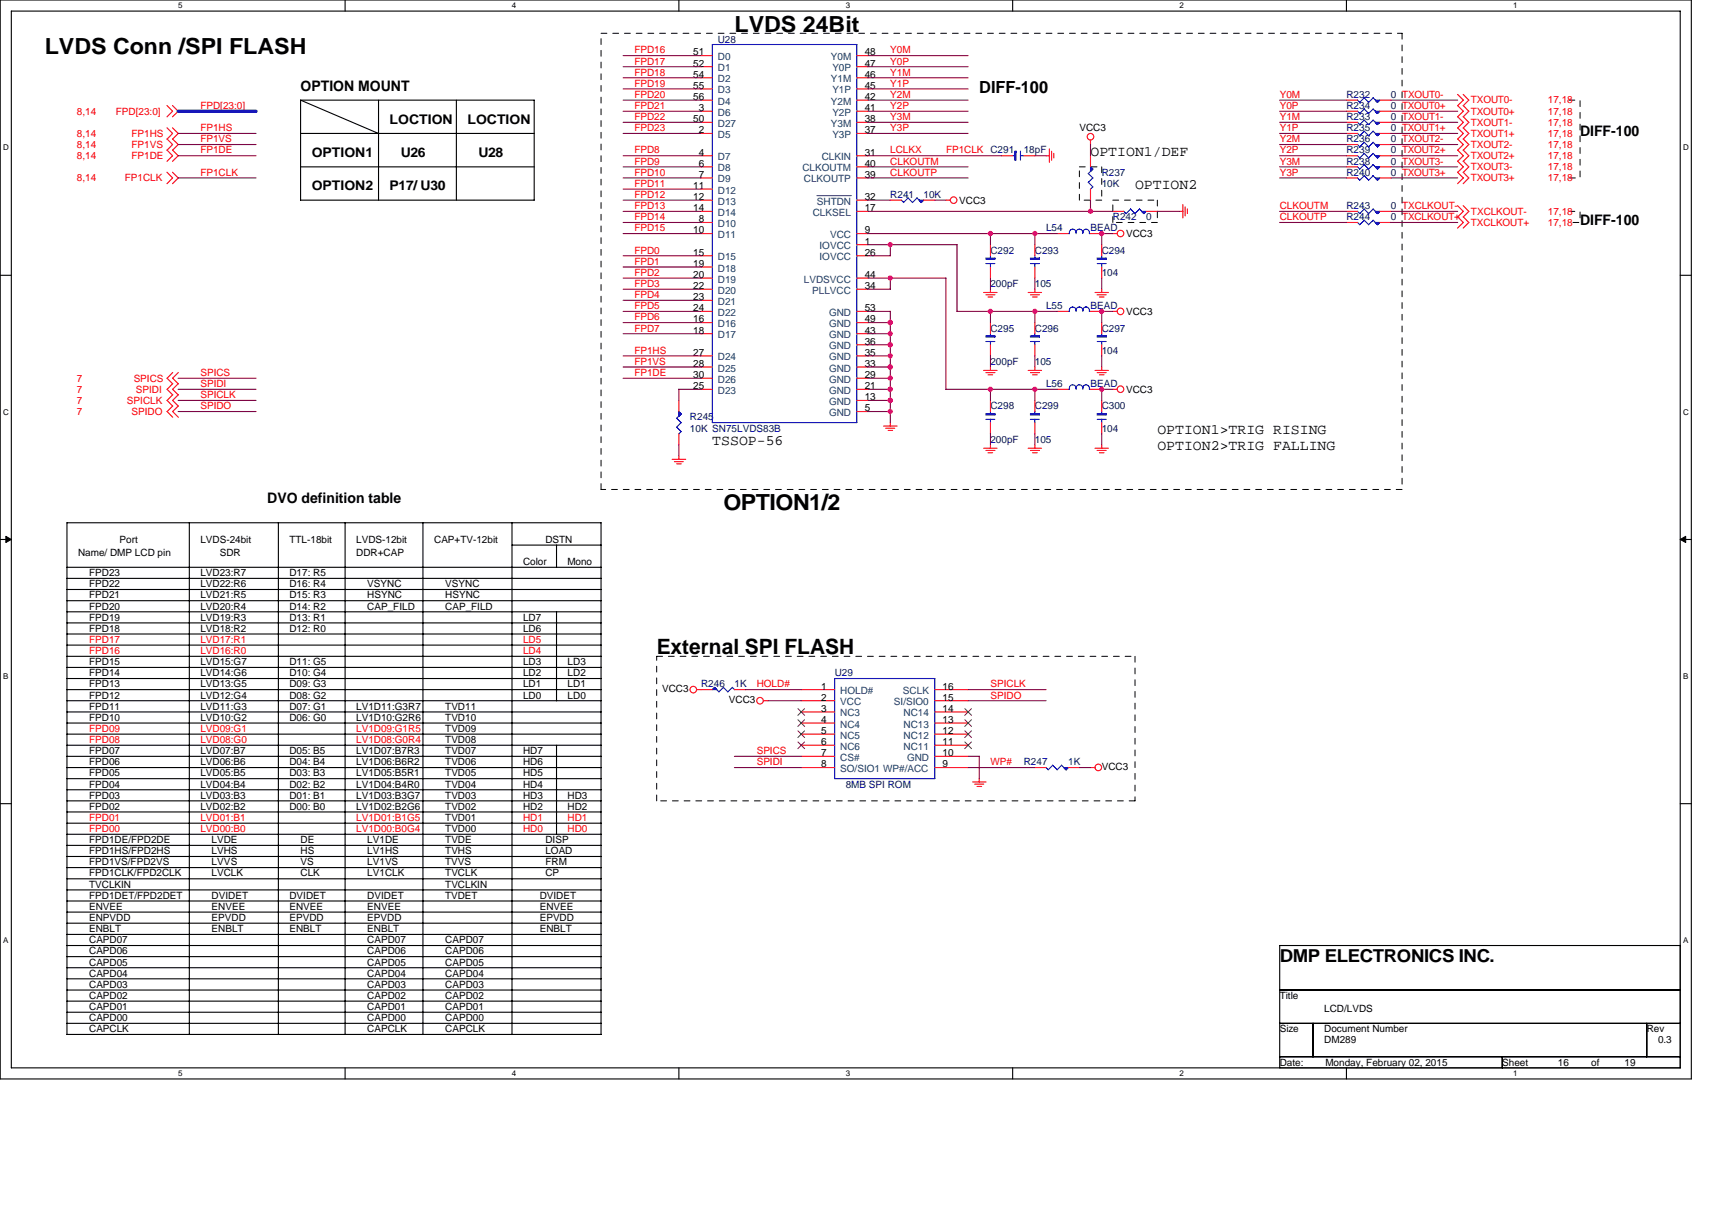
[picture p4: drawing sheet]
<svg xmlns="http://www.w3.org/2000/svg" width="297mm" height="210mm" viewBox="0 0 297 210" stroke-linecap="round" stroke-linejoin="round" font-family="sans-serif">
<path d="M0 0h293.5v187.2h-293.5zM2 1.9h289.5v183.4h-289.5z" fill="none" stroke="#000" stroke-width=".19"/>
<g fill="#fff">
<path d="M30.9 .2h.8v1.6h-.8z"/>
<path d="M30.9 185.5h.8v1.6h-.8z"/>
</g>
<path d="M59.9 0v1.9M59.9 185.3v1.9" fill="none" stroke="#000" stroke-width=".19"/>
<g fill="#fff">
<path d="M88.8 .2h.8v1.6h-.8z"/>
<path d="M88.8 185.5h.8v1.6h-.8z"/>
</g>
<path d="M117.8 0v1.9M117.8 185.3v1.9" fill="none" stroke="#000" stroke-width=".19"/>
<g fill="#fff">
<path d="M146.7 .2h.8v1.6h-.8z"/>
<path d="M146.7 185.5h.8v1.6h-.8z"/>
</g>
<path d="M175.7 0v1.9M175.7 185.3v1.9" fill="none" stroke="#000" stroke-width=".19"/>
<g fill="#fff">
<path d="M204.7 .2h.7v1.6h-.7z"/>
<path d="M204.7 185.5h.7v1.6h-.7z"/>
</g>
<path d="M233.6 0v1.9M233.6 185.3v1.9" fill="none" stroke="#000" stroke-width=".19"/>
<g fill="#fff">
<path d="M262.6 .2h.7v1.6h-.7z"/>
<path d="M262.6 185.5h.7v1.6h-.7z"/>
<path d="M.5 24.8h1v1.6h-1z"/>
<path d="M292 24.8h1v1.6h-1z"/>
<path d="M.5 70.7h1v1.5h-1z"/>
<path d="M292 70.7h1v1.5h-1z"/>
</g>
<path d="M0 47.8h2M291.5 47.8h2" fill="none" stroke="#000" stroke-width=".19"/>
<g fill="#fff">
<path d="M.5 116.5h.9v1.6h-.9z"/>
<path d="M292 116.5h.9v1.6h-.9z"/>
</g>
<path d="M0 93.6h2M291.5 93.6h2" fill="none" stroke="#000" stroke-width=".19"/>
<path d="M1 93.1l1 .5-1 .5zM291.5 93.6l1-.5v1z" fill="#000" stroke="#000" stroke-width=".17"/>
<g fill="#fff">
<path d="M.5 162.4h.9v1.5h-.9z"/>
<path d="M292 162.4h.9v1.5h-.9z"/>
</g>
<g fill="none" stroke="#000" stroke-width=".19">
<path d="M52.2 17.4l13.5 5.8M52.2 17.4h40.5v17.3h-40.5zM65.7 17.4v17.4M79.2 17.4v17.4M52.2 23.2h40.5M52.2 29h40.5M11.6 98.4h92.7M32.8 90.7v88.8M48.3 90.7v88.8M59.9 90.7v88.8M73.4 90.7v88.8M88.8 90.7v88.8"/>
<path d="M88.8 94.6h15.5M96.6 94.6v3.9M104.3 90.7v88.8M104.3 90.7h-92.7v88.8h92.7M11.6 100.4h92.7M11.6 102.3h92.7M11.6 104.2h92.7M11.6 106.2h92.7M11.6 108.1h92.7M11.6 110h92.7M11.6 112h92.7M11.6 113.9h92.7"/>
<path d="M11.6 115.8h92.7M11.6 117.8h92.7M11.6 119.7h92.7M96.6 106.2v15.4M0 139.5h2M11.6 121.6h92.7M11.6 123.5h92.7M11.6 125.5h92.7M11.6 127.4h92.7M11.6 129.3h92.7M11.6 131.3h92.7M11.6 133.2h92.7"/>
<path d="M11.6 135.1h92.7M11.6 137.1h92.7M11.6 139h92.7M96.6 129.3v15.5M291.5 139.5h2M11.6 140.9h92.7M11.6 142.9h92.7M11.6 146.7h92.7M11.6 144.8h92.7M11.6 148.6h92.7M11.6 150.6h92.7M11.6 152.5h92.7"/>
<path d="M11.6 154.4h92.7M11.6 156.4h92.7M11.6 158.3h92.7M11.6 164.1h92.7M11.6 166h92.7M11.6 167.9h92.7M11.6 169.9h92.7M11.6 171.8h92.7M11.6 173.7h92.7M11.6 175.7h92.7M11.6 162.2h92.7M11.6 177.6h92.7"/>
<path d="M11.6 160.2h92.7M222 164.1h69.5v21.2h-69.5zM222 171.8h69.5M222 177.6h69.5M227.8 177.6v5.8M285.7 177.6v5.8M222 183.4h69.5M260.6 183.4v1.9"/>
</g>
<g fill="none" stroke="#000" stroke-width=".17" stroke-dasharray="1 1 1 1 1 1 1 1">
<path d="M104.3 5.8h139M243.3 5.8v79.1M272.2 17.4h1.9v13.5h-1.9M187.3 29h3.9M187.3 34.7v-5.7M191.2 29v5.7M191.2 34.7h-3.9M193.1 34.7h7.7M193.1 38.6v-3.9M200.8 34.7v3.9M200.8 38.6h-7.7M272.2 36.7h1.9v1.9h-1.9"/>
<path d="M104.3 84.9v-79.1M243.3 84.9h-139M113.9 113.9h83M196.9 113.9v25.1M113.9 139v-25.1M196.9 139h-83"/>
</g>
<g fill="none" stroke="#f00" stroke-width=".19">
<path d="M29 18.3l.9 1-.9 1M29.9 18.3l1 1-1 1M121.6 19.3h2M121.6 17.4h2M121.6 15.4h2M121.6 13.5h2M121.6 11.6h2M121.6 9.7h2M148.7 19.3h1.9M148.7 17.4h1.9M148.7 15.4h1.9M148.7 13.5h1.9"/>
<path d="M148.7 11.6h1.9M148.7 9.7h1.9M233.6 19.3h1.9M233.6 17.4h1.9M239.4 19.3h1.9M239.4 17.4h1.9M252.9 18.3l1 1-1 .9 1 1-1 1M252.9 16.4l1 1-1 1M253.9 18.3l.9 1-.9 .9 .9 1-.9 1M253.9 16.4l.9 1-.9 1M29 22.2l.9 1-.9 1M29 24.1l.9 1-.9 1"/>
<path d="M29 26l.9 1-.9 1M29 29.9l.9 1-.9 1M29.9 22.2l1 1-1 1M29.9 24.1l1 1-1 1M29.9 26l1 1-1 1M29.9 29.9l1 1-1 1M121.6 27h2M121.6 36.7h2M121.6 34.7h2M121.6 23.2h2M121.6 29h2M121.6 30.9h2"/>
<path d="M121.6 38.6h2M121.6 32.8h2M121.6 21.2h2M148.7 27h1.9M148.7 36.7h1.9M148.7 34.7h1.9M148.7 23.2h1.9M148.7 29h1.9M148.7 30.9h1.9M148.7 21.2h1.9M154.5 34.7h1.9M160.2 34.7h2"/>
<path d="M164.1 34.7h.8M173.8 27h1.9M177.6 27h2M181.5 27h.6M182.1 25.8v2.4M182.5 26.2v1.6M182.8 26.6v.8M189.2 24.3v.8M189.2 27v2M189.2 32.8v1.9M193.1 36.7h1.9M198.9 36.7h1.9"/>
<path d="M204.7 36.7h.5M205.2 35.5v2.3M205.6 35.9v1.6M206 36.3v.8M233.6 27h1.9M233.6 36.7h1.9M233.6 23.2h1.9M233.6 29h1.9M233.6 30.9h1.9M233.6 38.6h1.9M233.6 21.2h1.9M233.6 25.1h1.9"/>
<path d="M239.4 27h1.9M239.4 36.7h1.9M239.4 23.2h1.9M239.4 29h1.9M239.4 30.9h1.9M239.4 38.6h1.9M239.4 21.2h1.9M239.4 25.1h1.9M252.9 37.6l1 1-1 1M252.9 26l1 1-1 1M252.9 22.2l1 1-1 1M252.9 35.7l1 1-1 1"/>
<path d="M252.9 29.9l1 1-1 1M252.9 28l1 1-1 .9M252.9 24.1l1 1-1 1M253.9 37.6l.9 1-.9 1M253.9 26l.9 1-.9 1M253.9 22.2l.9 1-.9 1M253.9 35.7l.9 1-.9 1M253.9 29.9l.9 1-.9 1M253.9 28l.9 1-.9 .9M253.9 24.1l.9 1-.9 1M121.6 54h2M121.6 40.5h2"/>
<path d="M121.6 44.4h2M121.6 56h2M121.6 57.9h2M121.6 46.3h2M121.6 48.3h2M121.6 50.2h2M121.6 52.1h2M148.7 54h1.9M148.7 40.5h1.9M148.7 42.5h1.9M148.7 44.4h1.9M148.7 56h1.9"/>
<path d="M148.7 57.9h1.9M148.7 48.3h1.9M148.7 50.2h1.9M148.7 59.8h1.9M170.7 50.8h2.3M171.1 51.2h1.5M171.4 51.5h.8M171.8 42.5v1.9M171.8 46.3v2M171.8 50.2v.6M171.8 56v1.9M171.8 59.8v2"/>
<path d="M178.4 50.8h2.3M178.8 51.2h1.6M179.2 51.5h.8M179.6 42.5v1.9M179.6 46.3v2M179.6 50.2v.6M179.6 56v1.9M179.6 59.8v2M183.4 54h2M183.4 40.5h2M189.2 54h2M189.2 40.5h2"/>
<path d="M190 50.8h2.3M190.3 51.2h1.6M190.8 51.5h.8M191.2 42.5v1.9M191.2 46.3v2M191.2 50.2v.6M191.2 56v1.9M191.2 59.8v2M193.1 54h.7M193.1 40.5h.7M30 66.6l-1 1 1 .9M30 70.4l-1 1 1 1"/>
<path d="M30 64.6l-1 1 1 1M30 68.5l-1 1 1 1M30.9 66.6l-1 1 1 .9M30.9 70.4l-1 1 1 1M30.9 64.6l-1 1 1 1M30.9 68.5l-1 1 1 1M116.6 79.7h2.4M117.8 69.5v1.9M117.8 75.3v1.9M117.8 79.1v.6M121.6 67.6h2M121.6 61.8h2"/>
<path d="M121.6 63.7h2M121.6 65.6h2M148.7 67.6h1.9M148.7 71.4h1.9M148.7 69.5h1.9M148.7 61.8h1.9M148.7 63.7h1.9M148.7 65.6h1.9M153.3 73.9h2.4M153.7 74.3h1.5M154.1 74.7h.8M154.5 73.3v.7"/>
<path d="M170.7 64.3h2.3M170.7 77.8h2.3M171.1 64.7h1.5M171.1 78.2h1.5M171.4 65h.8M171.4 78.6h.8M171.8 63.7v.6M171.8 69.5v1.9M171.8 73.3v2M171.8 77.2v.6M178.4 64.3h2.3M178.4 77.8h2.3"/>
<path d="M178.8 64.7h1.6M178.8 78.2h1.6M179.2 65h.8M179.2 78.6h.8M179.6 63.7v.6M179.6 69.5v1.9M179.6 73.3v2M179.6 77.2v.6M183.4 67.6h2M189.2 67.6h2M190 64.3h2.3M190 77.8h2.3"/>
<path d="M190.3 64.7h1.6M190.3 78.2h1.6M190.8 65h.8M190.8 78.6h.8M191.2 63.7v.6M191.2 69.5v1.9M191.2 73.3v2M191.2 77.2v.6M193.1 67.6h.7M117 80.1h1.6M117.4 80.5h.8M120.9 119.7h2.7"/>
<path d="M127.4 119.7h2M139 119.7h5.8M162.2 119.7h5.8M132.5 121.6h.8M139 121.6h5.8M139 133.2h5.8M139 123.5h5.8M139 125.5h5.8M139 127.4h5.8M139 129.3h5.8M139 131.3h5.8M162.2 121.6h5.8"/>
<path d="M162.2 133.2h5.8M162.2 123.5h5.8M162.2 125.5h5.8M162.2 127.4h5.8M162.2 129.3h5.8M162.2 131.3h5.8M168.8 135.7h2.3M169.1 136.1h1.6M169.5 136.5h.8M169.9 135.1v.6M179.6 133.2h1.9M185.4 133.2h1.9"/>
<path d="M189.2 133.2h.8"/>
<circle cx="165.5" cy="34.7" r=".57"/>
<circle cx="189.2" cy="23.7" r=".57"/>
<circle cx="194.4" cy="54" r=".57"/>
<circle cx="194.4" cy="40.5" r=".57"/>
<circle cx="194.4" cy="67.5" r=".57"/>
<circle cx="120.3" cy="119.7" r=".57"/>
<circle cx="131.9" cy="121.6" r=".57"/>
<circle cx="190.6" cy="133.2" r=".57"/>
</g>
<g fill="none" stroke="#00f" stroke-width=".19">
<path d="M123.6 7.7h25.1v65.6h-25.1zM235.5 19.3l.4 .4M235.5 17.4l.4 .4M237.5 19.7l-.8-.8-.8 .8M237.5 17.8l-.8-.8-.8 .8M238.2 18.9l.8 .8 .4-.4M238.2 17l.8 .8M238.2 18.9l-.8 .8M238.2 17l-.8 .8M239.4 17.4l-.4 .4M156.4 34.7l.4 .4M158.3 35.1l-.8-.8-.7 .9"/>
<path d="M159.9 35.1l-.8-.8-.8 .9M160.2 34.7l-.4 .5M175.7 27h.4M177 27h.6M177.1 26.2v1.6M188.8 30.1l.8 .8M189.2 29l.4 .4M189.6 29.3l-.8 .8M189.6 30.9l-.8 .8 .8 .7M189.6 32.4l-.4 .4M195 36.7l.4 .4M196.1 36.3l.8 .8"/>
<path d="M196.2 36.3l-.8 .8M198.5 37.1l-.8-.8-.8 .8M198.9 36.7l-.4 .4M235.5 23.1l.4 .4M235.5 21.2l.4 .4M235.5 30.9l.4 .4M235.5 28.9l.4 .4M235.5 27l.4 .4M235.5 25.1l.4 .4M235.5 36.7l.4 .4M235.5 38.6l.4 .4M236.7 20.8l.8 .8"/>
<path d="M236.7 28.6l.8 .7M236.7 26.6l.8 .8M236.7 20.8l-.8 .8M236.7 28.6l-.8 .8M236.7 26.6l-.8 .8M237.5 23.5l-.8-.7-.8 .8M237.5 31.3l-.8-.8-.8 .8M237.5 25.5l-.8-.8-.8 .8M237.5 37.1l-.8-.8-.8 .8M237.5 39l-.8-.8-.8 .8M238.2 22.8l.8 .8 .4-.4M238.2 20.8l.8 .8"/>
<path d="M238.2 30.5l.8 .8 .4-.4M238.2 28.6l.8 .7M238.2 26.6l.8 .8 .4-.4M238.2 24.7l.8 .8 .4-.4M238.2 36.3l.8 .8M238.2 38.2l.8 .8 .4-.4M238.2 22.8l-.8 .8M238.2 20.8l-.8 .8M238.2 30.5l-.8 .8M238.2 28.6l-.8 .8M238.2 26.6l-.8 .8M238.2 24.7l-.8 .8"/>
<path d="M238.2 36.3l-.8 .8M238.2 38.2l-.8 .8M239.4 21.2l-.4 .4M239.4 29l-.4 .4M239.4 36.7l-.4 .4M171 59.3h1.6M171 45.7h1.6M171.8 44.4v.4M171.8 45.7v.6M171.8 57.9v.4M171.8 59.2v.6M178.8 59.3h1.5"/>
<path d="M178.8 45.7h1.5M179.6 44.4v.4M179.6 45.7v.6M179.6 57.9v.4M179.6 59.2v.6M185.4 40.5h.2M186.7 53.8a.58 .58 0 0 1 .6-.5 .58 .58 0 0 1 .6 .5M186.7 53.8a.6 .6 0 0 0-.7-.5 .6 .6 0 0 0-.5 .8l-.1-.1M186.7 40.3a.58 .58 0 0 1 .6-.5 .58 .58 0 0 1 .6 .5M186.7 40.3a.6 .6 0 0 0-.7-.5 .6 .6 0 0 0-.5 .8M186.7 40.3v.3M186.7 53.8v.3"/>
<path d="M187.9 53.8a.59 .59 0 0 1 .7-.5 .59 .59 0 0 1 .4 .8l.2-.1M187.9 40.3a.59 .59 0 0 1 .7-.5 .59 .59 0 0 1 .4 .8M187.9 40.3v.2M187.9 53.8v.2M189 40.5h.2M190.4 59.3h1.5M190.4 45.7h1.5M191.2 44.4v.4M191.2 45.7v.6M191.2 57.9v.4M191.2 59.2v.6M117.4 72.6l.8 .8"/>
<path d="M117.4 74.1l.8 .8M117.8 71.4l.4 .4M118.2 71.8l-.8 .8M118.2 73.3l-.8 .8M118.2 74.9l-.4 .4M171 72.8h1.6M171.8 71.4v.4M171.8 72.7v.6M178.8 72.8h1.5M179.6 71.4v.4M179.6 72.7v.6M186.7 67.4a.58 .58 0 0 1 .6-.6 .58 .58 0 0 1 .6 .6"/>
<path d="M186.7 67.4a.6 .6 0 0 0-.7-.6 .6 .6 0 0 0-.5 .8h-.1M186.7 67.4v.2M187.9 67.4a.59 .59 0 0 1 .7-.6 .59 .59 0 0 1 .4 .8h.2M187.9 67.4v.2M190.4 72.8h1.5M191.2 71.4v.4M191.2 72.7v.6M124 119.3l.8 .8 .7-.8 .8 .8M124 119.3l-.4 .4M127.1 119.3l.4 .4M127.1 119.3l-.8 .8M144.8 117.8h17.4v17.3h-17.4z"/>
<path d="M182.6 132.8l.8 .8M182.6 132.8l-.7 .8-.4-.4M184.2 132.8l.8 .8 .4-.4M184.2 132.8l-.8 .8"/>
</g>
<g fill="#00f" stroke="#00f" stroke-width=".19">
<path d="M123.6 119.7l.4-.4 .4 .4-.4-.4 .4 .4z" fill-rule="evenodd"/>
<path d="M190.4 58.3v.2h1.5v-.2z" fill-rule="evenodd"/>
<path d="M198.1 36.7h.8l-.4 .4z" fill-rule="evenodd"/>
<path d="M178.8 44.8v.2h1.5v-.2z" fill-rule="evenodd"/>
<path d="M190.4 44.8v.2h1.5v-.2z" fill-rule="evenodd"/>
<path d="M190.4 71.8v.2h1.5v-.2z" fill-rule="evenodd"/>
<path d="M117.8 71.4l.4 .4-.4 .4 .4-.4-.4 .4z" fill-rule="evenodd"/>
<path d="M171.1 71.8v.2h1.5v-.2z" fill-rule="evenodd"/>
<path d="M159.5 34.7h.7l-.3 .4z" fill-rule="evenodd"/>
<path d="M171.1 58.3v.2h1.5v-.2z" fill-rule="evenodd"/>
<path d="M178.8 58.3v.2h1.5v-.2z" fill-rule="evenodd"/>
<path d="M171.1 44.8v.2h1.5v-.2z" fill-rule="evenodd"/>
<path d="M176.1 26.2v1.6h.2v-1.6z" fill-rule="evenodd"/>
<path d="M178.8 71.8v.2h1.5v-.2z" fill-rule="evenodd"/>
<path d="M189.2 29l.4 .3-.4 .4 .4-.4-.4 .4z" fill-rule="evenodd"/>
<path d="M184.6 133.2h.8l-.4 .4z" fill-rule="evenodd"/>
<path d="M238.6 23.2h.8l-.4 .3z" fill-rule="evenodd"/>
<path d="M238.6 21.2h.8l-.4 .4z" fill-rule="evenodd"/>
<path d="M238.6 30.9h.8l-.4 .4z" fill-rule="evenodd"/>
<path d="M238.6 29h.8l-.4 .3z" fill-rule="evenodd"/>
<path d="M238.6 27h.8l-.4 .4z" fill-rule="evenodd"/>
<path d="M238.6 25.1h.8l-.4 .4z" fill-rule="evenodd"/>
<path d="M238.6 36.7h.8l-.4 .4z" fill-rule="evenodd"/>
<path d="M238.6 38.6h.8l-.4 .4z" fill-rule="evenodd"/>
<path d="M238.6 19.3h.8l-.4 .4z" fill-rule="evenodd"/>
<path d="M238.6 17.4h.8l-.4 .4z" fill-rule="evenodd"/>
</g>
<g fill="none" stroke="#804000" stroke-width=".17">
<path d="M138.4 123l1.2 1.1M138.4 124.9l1.2 1.2M138.4 126.8l1.2 1.2M138.4 128.8l1.2 1.1M139.6 123l-1.2 1.1M139.6 124.9l-1.2 1.2M139.6 126.8l-1.2 1.2M139.6 128.8l-1.2 1.1M167.4 128.8l1.2 1.1M167.4 126.8l1.2 1.2M167.4 124.9l1.2 1.2M167.4 123l1.2 1.1"/>
<path d="M168.5 128.8l-1.1 1.1M168.5 126.8l-1.1 1.2M168.5 124.9l-1.1 1.2M168.5 123l-1.1 1.1"/>
</g>
<path d="M141.7 34h6" fill="none" stroke="#004080" stroke-width=".17"/>
<path d="M30.9 19.3h13.5" fill="none" stroke="#00f" stroke-width=".57"/>
<g fill="none" stroke="#800040" stroke-width=".19">
<path d="M108.1 15.4h13.5M108.1 9.7h13.5M108.1 13.5h13.5M108.1 19.3h13.5M108.1 11.6h13.5M108.1 17.4h13.5M150.6 15.4h17.4M150.6 9.7h17.4M150.6 13.5h17.4M150.6 19.3h17.4M150.6 11.6h17.4M150.6 17.4h17.4"/>
<path d="M222 19.3h11.6M222 17.4h11.6M241.3 19.3h11.6M241.3 17.4h11.6M30.9 23.2h13.5M30.9 25.1h13.5M30.9 27h13.5M30.9 30.9h13.5M108.1 23.2h13.5M108.1 27h13.5M108.1 30.9h13.5M108.1 34.7h13.5"/>
<path d="M108.1 29h13.5M108.1 36.7h13.5M108.1 21.2h13.5M108.1 32.8h13.5M108.1 38.6h13.5M150.6 23.2h17.4M150.6 27h23.2M150.6 30.9h17.4M150.6 34.7h3.9M150.6 29h17.4M150.6 36.7h42.5M150.6 21.2h17.4"/>
<path d="M162.2 34.7h1.9M179.6 27h1.9M189.2 25.1v1.9M189.2 34.7v2M200.8 36.7h3.9M222 23.2h11.6M222 25.1h11.6M222 27h11.6M222 30.9h11.6M222 29h11.6M222 36.7h11.6M222 21.2h11.6"/>
<path d="M222 38.6h11.6M241.3 23.2h11.6M241.3 25.1h11.6M241.3 27h11.6M241.3 30.9h11.6M241.3 29h11.6M241.3 36.7h11.6M241.3 21.2h11.6M241.3 38.6h11.6M108.1 44.4h13.5M108.1 54h13.5M108.1 48.3h13.5"/>
<path d="M108.1 40.5h13.5M108.1 57.9h13.5M108.1 56h13.5M108.1 50.2h13.5M108.1 46.3h13.5M108.1 52.1h13.5M150.6 54h3.9M150.6 59.8h3.9M150.6 48.3h13.5M150.6 40.5h32.8M150.6 42.5h15.4M150.6 57.9h3.9"/>
<path d="M150.6 56h3.9M154.5 42.4v2h-3.9M154.5 48.2v2h-3.9M154.5 54v19.3M164.1 48.2v19.4M166 42.4v11.6h17.4M171.8 40.5v2M171.8 48.2v2M171.8 54v2M179.6 40.5v2M179.6 48.2v2M179.6 54v2"/>
<path d="M191.2 48.2v2M191.2 54v2M191.2 54h1.9M193.1 40.5h-1.9v2M30.9 67.6h13.5M30.9 65.6h13.5M30.9 71.4h13.5M30.9 69.5h13.5M108.1 65.6h13.5M108.1 61.8h13.5M108.1 63.7h13.5M117.8 67.6h3.8"/>
<path d="M117.8 67.5v2M117.8 77.2v1.9M150.6 67.6h3.9M150.6 65.6h3.9M150.6 61.8h3.9M150.6 63.7h3.9M150.6 71.4h3.9M150.6 69.5h3.9M164.1 67.6h19.3M171.8 61.7v2M171.8 67.5v2M171.8 75.3v1.9"/>
<path d="M179.6 61.7v2M179.6 67.5v2M179.6 75.3v1.9M191.2 67.6h1.9M191.2 61.7v2M191.2 67.5v2M191.2 75.3v1.9M129.3 119.7h9.7M168 119.7h13.5M127.4 131.3h11.6M127.4 133.2h11.6M133.2 121.6h5.8"/>
<path d="M168 131.3h1.9M168 133.2h11.6M168 121.6h13.5M169.9 131.2v3.9M187.3 133.2h1.9"/>
</g>
<g fill="#f0f" stroke="#f0f" stroke-width=".19">
<circle cx="154.5" cy="56" r=".38"/>
<circle cx="154.5" cy="69.5" r=".38"/>
<circle cx="171.8" cy="67.6" r=".38"/>
<circle cx="179.6" cy="54" r=".38"/>
<circle cx="154.5" cy="59.8" r=".38"/>
<circle cx="154.5" cy="48.2" r=".38"/>
<circle cx="154.5" cy="71.4" r=".38"/>
<circle cx="154.5" cy="57.9" r=".38"/>
<circle cx="154.5" cy="42.4" r=".38"/>
<circle cx="189.2" cy="36.7" r=".38"/>
<circle cx="154.5" cy="63.7" r=".38"/>
<circle cx="179.6" cy="67.6" r=".38"/>
<circle cx="191.1" cy="54" r=".38"/>
<circle cx="191.1" cy="67.6" r=".38"/>
<circle cx="154.5" cy="65.6" r=".38"/>
<circle cx="179.6" cy="40.5" r=".38"/>
<circle cx="154.5" cy="61.8" r=".38"/>
<circle cx="154.5" cy="67.6" r=".38"/>
<circle cx="191.1" cy="40.5" r=".38"/>
<circle cx="171.8" cy="54" r=".38"/>
<circle cx="171.8" cy="40.5" r=".38"/>
</g>
<g font-size="3.9">
<text x="127.4" y="5.5">LVDS 24Bit</text>
<text x="7.8" y="9.4">LVDS Conn /SPI FLASH</text>
<text x="125.5" y="88.5">OPTION1/2</text>
</g>
<text font-size="3.7" x="113.9" y="113.4">External SPI FLASH</text>
<text font-size="3.1" x="222" y="166.9">DMP ELECTRONICS INC.</text>
<text font-size="2.9" x="169.9" y="16.2">DIFF-100</text>
<g font-size="2.5">
<text x="52.2" y="15.8">OPTION MOUNT</text>
<text x="274.1" y="23.6">DIFF-100</text>
<text x="189.2" y="27.1">OPTION1/DEF</text>
<text x="196.9" y="32.9">OPTION2</text>
<text x="274.1" y="39">DIFF-100</text>
<text x="123.6" y="77.3">TSSOP-56</text>
<text x="200.8" y="75.3">OPTION1&gt;TRIG RISING</text>
<text x="200.8" y="78.1">OPTION2&gt;TRIG FALLING</text>
<text x="46.4" y="87.3">DVO definition table</text>
</g>
<g font-size="2.3">
<text x="67.6" y="21.4">LOCTION</text>
<text x="81.1" y="21.4">LOCTION</text>
<text x="54.1" y="27.2">OPTION1</text>
<text x="69.5" y="27.2">U26</text>
<text x="83" y="27.2">U28</text>
<text x="54.1" y="33">OPTION2</text>
<text x="67.6" y="33">P17/ U30</text>
</g>
<g font-size="1.7" fill="#f00">
<text x="110.1" y="9.3">FPD16</text>
<text x="110.1" y="11.2">FPD17</text>
<text x="154.5" y="9.3">Y0M</text>
<text x="154.5" y="11.2">Y0P</text>
<text x="110.1" y="13.1">FPD18</text>
<text x="110.1" y="15.1">FPD19</text>
<text x="110.1" y="17">FPD20</text>
<text x="154.5" y="15">Y1P</text>
<text x="154.5" y="13.1">Y1M</text>
<text x="154.5" y="17">Y2M</text>
<text x="222" y="17">Y0M</text>
<text x="243.3" y="17">TXOUT0-</text>
<text x="255.2" y="17.9">TXOUT0-</text>
<text x="268.6" y="17.9">17,18</text>
<text x="13.4" y="23.7">8,14</text>
<text x="13.4" y="19.9">8,14</text>
<text x="20.1" y="19.9">FPD[23:0]</text>
<text x="22.8" y="23.7">FP1HS</text>
<text x="34.8" y="18.9">FPD[23:0]</text>
<text x="34.8" y="22.8">FP1HS</text>
<text x="110.1" y="20.9">FPD22</text>
<text x="110.1" y="18.9">FPD21</text>
<text x="110.1" y="22.8">FPD23</text>
<text x="154.5" y="22.8">Y3P</text>
<text x="154.5" y="18.9">Y2P</text>
<text x="154.5" y="20.8">Y3M</text>
<text x="222" y="18.9">Y0P</text>
<text x="222" y="20.9">Y1M</text>
<text x="222" y="22.8">Y1P</text>
<text x="243.3" y="18.9">TXOUT0+</text>
<text x="243.3" y="20.9">TXOUT1-</text>
<text x="243.3" y="22.8">TXOUT1+</text>
<text x="255.2" y="21.8">TXOUT1-</text>
<text x="255.2" y="19.9">TXOUT0+</text>
<text x="255.2" y="23.7">TXOUT1+</text>
<text x="268.6" y="19.9">17,18</text>
<text x="268.6" y="23.7">17,18</text>
<text x="268.6" y="21.8">17,18</text>
<text x="13.4" y="25.7">8,14</text>
<text x="13.4" y="27.6">8,14</text>
<text x="22.8" y="25.7">FP1VS</text>
<text x="22.8" y="27.6">FP1DE</text>
<text x="34.8" y="24.7">FP1VS</text>
<text x="34.8" y="26.6">FP1DE</text>
<text x="110.1" y="26.6">FPD8</text>
<text x="110.1" y="28.6">FPD9</text>
<text x="154.5" y="26.6">LCLKX</text>
<text x="154.5" y="28.6">CLKOUTM</text>
<text x="164.1" y="26.6">FP1CLK C291</text>
<text x="222" y="24.7">Y2M</text>
<text x="222" y="28.6">Y3M</text>
<text x="222" y="26.6">Y2P</text>
<text x="243.3" y="24.7">TXOUT2-</text>
<text x="243.3" y="28.6">TXOUT3-</text>
<text x="243.3" y="26.6">TXOUT2+</text>
<text x="255.2" y="27.6">TXOUT2+</text>
<text x="255.2" y="29.5">TXOUT3-</text>
<text x="255.2" y="25.7">TXOUT2-</text>
<text x="268.6" y="27.6">17,18</text>
<text x="268.6" y="29.5">17,18</text>
<text x="268.6" y="25.7">17,18</text>
<text x="13.4" y="31.5">8,14</text>
<text x="21.7" y="31.5">FP1CLK</text>
<text x="34.8" y="30.5">FP1CLK</text>
<text x="110.1" y="30.5">FPD10</text>
<text x="110.1" y="32.4">FPD11</text>
<text x="110.1" y="34.4">FPD12</text>
<text x="154.5" y="30.5">CLKOUTP</text>
<text x="222" y="30.5">Y3P</text>
<text x="243.3" y="30.5">TXOUT3+</text>
<text x="255.2" y="31.5">TXOUT3+</text>
<text x="268.6" y="31.5">17,18</text>
<text x="110.1" y="36.3">FPD13</text>
<text x="110.1" y="38.2">FPD14</text>
<text x="110.1" y="40.2">FPD15</text>
<text x="222" y="36.3">CLKOUTM</text>
<text x="222" y="38.2">CLKOUTP</text>
<text x="243.3" y="36.3">TXCLKOUT-</text>
<text x="243.3" y="38.2">TXCLKOUT+</text>
<text x="255.2" y="39.2">TXCLKOUT+</text>
<text x="255.2" y="37.3">TXCLKOUT-</text>
<text x="268.6" y="37.3">17,18</text>
<text x="268.6" y="39.2">17,18</text>
<text x="110.1" y="44">FPD0</text>
<text x="110.1" y="45.9">FPD1</text>
<text x="110.1" y="47.9">FPD2</text>
<text x="110.1" y="49.8">FPD3</text>
<text x="110.1" y="51.7">FPD4</text>
<text x="110.1" y="53.7">FPD5</text>
<text x="110.1" y="55.6">FPD6</text>
<text x="110.1" y="57.5">FPD7</text>
<text x="34.8" y="65.2">SPICS</text>
<text x="110.1" y="63.3">FP1VS</text>
<text x="110.1" y="61.4">FP1HS</text>
<text x="110.1" y="65.2">FP1DE</text>
<text x="13.4" y="66.2">7</text>
<text x="13.4" y="70.1">7</text>
<text x="13.4" y="68.1">7</text>
<text x="22" y="70.1">SPICLK</text>
<text x="23.2" y="66.2">SPICS</text>
<text x="23.6" y="68.1">SPIDI</text>
<text x="34.8" y="71">SPIDO</text>
<text x="34.8" y="67.2">SPIDI</text>
<text x="34.8" y="69.1">SPICLK</text>
<text x="13.4" y="72">7</text>
<text x="22.8" y="72">SPIDO</text>
<text x="15.5" y="111.6">FPD17</text>
<text x="15.5" y="113.5">FPD16</text>
<text x="34.8" y="113.5">LVD16:R0</text>
<text x="34.8" y="111.6">LVD17:R1</text>
<text x="90.8" y="111.6">LD5</text>
<text x="90.8" y="113.5">LD4</text>
<text x="131.3" y="119.3">HOLD#</text>
<text x="171.8" y="119.3">SPICLK</text>
<text x="171.8" y="121.2">SPIDO</text>
<text x="15.5" y="128.9">FPD08</text>
<text x="15.5" y="127">FPD09</text>
<text x="34.8" y="127">LVD09:G1</text>
<text x="34.8" y="128.9">LVD08:G0</text>
<text x="61.8" y="127">LV1D09:G1R5</text>
<text x="61.8" y="128.9">LV1D08:G0R4</text>
<text x="131.3" y="130.9">SPICS</text>
<text x="131.3" y="132.8">SPIDI</text>
<text x="171.8" y="132.8">WP#</text>
<text x="15.5" y="142.5">FPD01</text>
<text x="34.8" y="142.5">LVD01:B1</text>
<text x="61.8" y="142.5">LV1D01:B1G5</text>
<text x="90.8" y="142.5">HD1</text>
<text x="98.5" y="142.5">HD1</text>
<text x="15.5" y="144.4">FPD00</text>
<text x="34.8" y="144.4">LVD00:B0</text>
<text x="61.8" y="144.4">LV1D00:B0G4</text>
<text x="90.8" y="144.4">HD0</text>
<text x="98.5" y="144.4">HD0</text>
</g>
<g font-size="1.7">
<text x="120.3" y="9.6">51</text>
<text x="120.3" y="11.6">52</text>
<text x="150" y="11.6">47</text>
<text x="150" y="9.6">48</text>
<text x="120.3" y="13.5">54</text>
<text x="120.3" y="15.4">55</text>
<text x="120.3" y="17.4">56</text>
<text x="150" y="17.4">42</text>
<text x="150" y="15.4">45</text>
<text x="150" y="13.5">46</text>
<text x="120.3" y="21.2">50</text>
<text x="121.3" y="23.1">2</text>
<text x="121.3" y="19.3">3</text>
<text x="150" y="23.1">37</text>
<text x="150" y="21.2">38</text>
<text x="150" y="19.3">41</text>
<text x="187.3" y="22.8">VCC3</text>
<text x="121.3" y="27">4</text>
<text x="121.3" y="28.9">6</text>
<text x="150" y="27">31</text>
<text x="150" y="28.9">40</text>
<text x="120.3" y="32.8">11</text>
<text x="120.3" y="34.7">12</text>
<text x="121.3" y="30.9">7</text>
<text x="150" y="34.7">32</text>
<text x="150" y="30.9">39</text>
<text x="166.4" y="35.3">VCC3</text>
<text x="120.3" y="40.5">10</text>
<text x="120.3" y="36.7">14</text>
<text x="121.3" y="38.6">8</text>
<text x="150" y="40.5">9</text>
<text x="150" y="36.7">17</text>
<text x="195.4" y="41.1">VCC3</text>
<text x="120.3" y="44.4">15</text>
<text x="120.3" y="46.3">19</text>
<text x="150" y="42.4">1</text>
<text x="150" y="44.4">26</text>
<text x="120.3" y="48.2">20</text>
<text x="120.3" y="50.2">22</text>
<text x="120.3" y="52.1">23</text>
<text x="150" y="50.2">34</text>
<text x="150" y="48.2">44</text>
<text x="120.3" y="56">16</text>
<text x="120.3" y="57.9">18</text>
<text x="120.3" y="54">24</text>
<text x="150" y="59.8">36</text>
<text x="150" y="57.9">43</text>
<text x="150" y="56">49</text>
<text x="150" y="54">53</text>
<text x="195.4" y="54.6">VCC3</text>
<text x="120.3" y="61.7">27</text>
<text x="120.3" y="63.7">28</text>
<text x="120.3" y="65.6">30</text>
<text x="150" y="65.6">29</text>
<text x="150" y="63.7">33</text>
<text x="150" y="61.7">35</text>
<text x="120.3" y="67.5">25</text>
<text x="150" y="71.4">5</text>
<text x="150" y="69.5">13</text>
<text x="150" y="67.5">21</text>
<text x="195.4" y="68.1">VCC3</text>
<text x="20.7" y="94.2">Port</text>
<text x="34.8" y="94.2">LVDS-24bit</text>
<text x="50.2" y="94.2">TTL-18bit</text>
<text x="61.8" y="94.2">LVDS-12bit</text>
<text x="75.3" y="94.2">CAP+TV-12bit</text>
<text x="94.6" y="94.2">DSTN</text>
<text x="13.5" y="96.5">Name/ DMP LCD pin</text>
<text x="15.5" y="100">FPD23</text>
<text x="15.5" y="101.9">FPD22</text>
<text x="34.8" y="100">LVD23:R7</text>
<text x="34.8" y="101.9">LVD22:R6</text>
<text x="38.1" y="96.5">SDR</text>
<text x="50.2" y="101.9">D16: R4</text>
<text x="50.2" y="100">D17: R5</text>
<text x="61.8" y="96.5">DDR+CAP</text>
<text x="63.7" y="101.9">VSYNC</text>
<text x="77.3" y="101.9">VSYNC</text>
<text x="90.8" y="98.1">Color</text>
<text x="98.5" y="98.1">Mono</text>
<text x="15.5" y="103.8">FPD21</text>
<text x="15.5" y="105.8">FPD20</text>
<text x="15.5" y="107.7">FPD19</text>
<text x="34.8" y="103.8">LVD21:R5</text>
<text x="34.8" y="107.7">LVD19:R3</text>
<text x="34.8" y="105.8">LVD20:R4</text>
<text x="50.2" y="107.7">D13: R1</text>
<text x="50.2" y="105.8">D14: R2</text>
<text x="50.2" y="103.8">D15: R3</text>
<text x="63.7" y="103.8">HSYNC</text>
<text x="63.7" y="105.8">CAP_FILD</text>
<text x="77.3" y="103.8">HSYNC</text>
<text x="77.3" y="105.8">CAP_FILD</text>
<text x="90.8" y="107.7">LD7</text>
<text x="15.5" y="109.6">FPD18</text>
<text x="34.8" y="109.6">LVD18:R2</text>
<text x="50.2" y="109.6">D12: R0</text>
<text x="90.8" y="109.6">LD6</text>
<text x="15.5" y="119.3">FPD13</text>
<text x="15.5" y="117.4">FPD14</text>
<text x="15.5" y="115.4">FPD15</text>
<text x="34.8" y="117.4">LVD14:G6</text>
<text x="34.8" y="115.4">LVD15:G7</text>
<text x="34.8" y="119.3">LVD13:G5</text>
<text x="50.2" y="115.4">D11: G5</text>
<text x="50.2" y="117.4">D10: G4</text>
<text x="50.2" y="119.3">D09: G3</text>
<text x="90.8" y="115.4">LD3</text>
<text x="90.8" y="117.4">LD2</text>
<text x="90.8" y="119.3">LD1</text>
<text x="98.5" y="115.4">LD3</text>
<text x="98.5" y="117.4">LD2</text>
<text x="98.5" y="119.3">LD1</text>
<text x="142.5" y="119.7">1</text>
<text x="163.6" y="119.7">16</text>
<text x="15.5" y="121.2">FPD12</text>
<text x="15.5" y="123.1">FPD11</text>
<text x="15.5" y="125.1">FPD10</text>
<text x="34.8" y="121.2">LVD12:G4</text>
<text x="34.8" y="123.1">LVD11:G3</text>
<text x="34.8" y="125.1">LVD10:G2</text>
<text x="50.2" y="121.2">D08: G2</text>
<text x="50.2" y="125.1">D06: G0</text>
<text x="50.2" y="123.1">D07: G1</text>
<text x="61.8" y="125.1">LV1D10:G2R6</text>
<text x="61.8" y="123.1">LV1D11:G3R7</text>
<text x="77.3" y="123.1">TVD11</text>
<text x="77.3" y="125.1">TVD10</text>
<text x="90.8" y="121.2">LD0</text>
<text x="98.5" y="121.2">LD0</text>
<text x="114.9" y="120.1">VCC3</text>
<text x="126.5" y="122">VCC3</text>
<text x="142.5" y="121.6">2</text>
<text x="142.5" y="123.5">3</text>
<text x="142.5" y="125.5">4</text>
<text x="163.6" y="125.5">13</text>
<text x="163.6" y="123.5">14</text>
<text x="163.6" y="121.6">15</text>
<text x="15.5" y="130.9">FPD07</text>
<text x="34.8" y="130.9">LVD07:B7</text>
<text x="50.2" y="130.9">D05: B5</text>
<text x="61.8" y="130.9">LV1D07:B7R3</text>
<text x="77.3" y="130.9">TVD07</text>
<text x="77.3" y="127">TVD09</text>
<text x="77.3" y="128.9">TVD08</text>
<text x="90.8" y="130.9">HD7</text>
<text x="142.5" y="127.4">5</text>
<text x="142.5" y="129.3">6</text>
<text x="142.5" y="131.2">7</text>
<text x="163.6" y="131.2">10</text>
<text x="163.6" y="129.3">11</text>
<text x="163.6" y="127.4">12</text>
<text x="15.5" y="132.8">FPD06</text>
<text x="15.5" y="134.7">FPD05</text>
<text x="15.5" y="136.7">FPD04</text>
<text x="34.8" y="136.7">LVD04:B4</text>
<text x="34.8" y="134.7">LVD05:B5</text>
<text x="34.8" y="132.8">LVD06:B6</text>
<text x="50.2" y="132.8">D04: B4</text>
<text x="50.2" y="134.7">D03: B3</text>
<text x="50.2" y="136.7">D02: B2</text>
<text x="61.8" y="136.7">LV1D04:B4R0</text>
<text x="61.8" y="134.7">LV1D05:B5R1</text>
<text x="61.8" y="132.8">LV1D06:B6R2</text>
<text x="77.3" y="136.7">TVD04</text>
<text x="77.3" y="134.7">TVD05</text>
<text x="77.3" y="132.8">TVD06</text>
<text x="90.8" y="136.7">HD4</text>
<text x="90.8" y="134.7">HD5</text>
<text x="90.8" y="132.8">HD6</text>
<text x="142.5" y="133.2">8</text>
<text x="163.6" y="133.2">9</text>
<text x="191.2" y="133.6">VCC3</text>
<text x="15.5" y="138.6">FPD03</text>
<text x="15.5" y="140.5">FPD02</text>
<text x="34.8" y="140.5">LVD02:B2</text>
<text x="34.8" y="138.6">LVD03:B3</text>
<text x="50.2" y="138.6">D01: B1</text>
<text x="50.2" y="140.5">D00: B0</text>
<text x="61.8" y="140.5">LV1D02:B2G6</text>
<text x="61.8" y="138.6">LV1D03:B3G7</text>
<text x="77.3" y="138.6">TVD03</text>
<text x="77.3" y="140.5">TVD02</text>
<text x="77.3" y="142.5">TVD01</text>
<text x="90.8" y="138.6">HD3</text>
<text x="90.8" y="140.5">HD2</text>
<text x="98.5" y="140.5">HD2</text>
<text x="98.5" y="138.6">HD3</text>
<text x="15.5" y="146.3">FPD1DE/FPD2DE</text>
<text x="15.5" y="148.3">FPD1HS/FPD2HS</text>
<text x="36.7" y="146.3">LVDE</text>
<text x="36.7" y="148.3">LVHS</text>
<text x="52.2" y="146.3">DE</text>
<text x="52.2" y="148.3">HS</text>
<text x="63.7" y="146.3">LV1DE</text>
<text x="63.7" y="148.3">LV1HS</text>
<text x="77.3" y="148.3">TVHS</text>
<text x="77.3" y="144.4">TVD00</text>
<text x="77.3" y="146.3">TVDE</text>
<text x="94.6" y="146.3">DISP</text>
<text x="94.6" y="148.3">LOAD</text>
<text x="15.5" y="152.1">FPD1CLK/FPD2CLK</text>
<text x="15.5" y="154.1">TVCLKIN</text>
<text x="15.5" y="156">FPD1DET/FPD2DET</text>
<text x="15.5" y="150.2">FPD1VS/FPD2VS</text>
<text x="36.7" y="150.2">LVVS</text>
<text x="36.7" y="152.1">LVCLK</text>
<text x="36.7" y="156">DVIDET</text>
<text x="50.2" y="156">DVIDET</text>
<text x="52.2" y="150.2">VS</text>
<text x="52.2" y="152.1">CLK</text>
<text x="63.7" y="152.1">LV1CLK</text>
<text x="63.7" y="156">DVIDET</text>
<text x="63.7" y="150.2">LV1VS</text>
<text x="77.3" y="156">TVDET</text>
<text x="77.3" y="154.1">TVCLKIN</text>
<text x="77.3" y="152.1">TVCLK</text>
<text x="77.3" y="150.2">TVVS</text>
<text x="93.6" y="156">DVIDET</text>
<text x="94.6" y="150.2">FRM</text>
<text x="94.6" y="152.1">CP</text>
<text x="15.5" y="161.8">ENBLT</text>
<text x="15.5" y="159.8">ENPVDD</text>
<text x="15.5" y="157.9">ENVEE</text>
<text x="36.7" y="161.8">ENBLT</text>
<text x="36.7" y="157.9">ENVEE</text>
<text x="36.7" y="159.8">EPVDD</text>
<text x="50.2" y="157.9">ENVEE</text>
<text x="50.2" y="159.8">EPVDD</text>
<text x="50.2" y="161.8">ENBLT</text>
<text x="63.7" y="161.8">ENBLT</text>
<text x="63.7" y="159.8">EPVDD</text>
<text x="63.7" y="157.9">ENVEE</text>
<text x="93.6" y="157.9">ENVEE</text>
<text x="93.6" y="159.8">EPVDD</text>
<text x="93.6" y="161.8">ENBLT</text>
<text x="15.5" y="167.6">CAPD05</text>
<text x="15.5" y="165.6">CAPD06</text>
<text x="15.5" y="163.7">CAPD07</text>
<text x="63.7" y="167.6">CAPD05</text>
<text x="63.7" y="165.6">CAPD06</text>
<text x="63.7" y="163.7">CAPD07</text>
<text x="77.3" y="167.6">CAPD05</text>
<text x="77.3" y="165.6">CAPD06</text>
<text x="77.3" y="163.7">CAPD07</text>
<text x="15.5" y="173.4">CAPD02</text>
<text x="15.5" y="171.4">CAPD03</text>
<text x="15.5" y="169.5">CAPD04</text>
<text x="63.7" y="173.4">CAPD02</text>
<text x="63.7" y="171.4">CAPD03</text>
<text x="63.7" y="169.5">CAPD04</text>
<text x="77.3" y="173.4">CAPD02</text>
<text x="77.3" y="171.4">CAPD03</text>
<text x="77.3" y="169.5">CAPD04</text>
<text x="222" y="173.4">Title</text>
<text x="15.5" y="179.1">CAPCLK</text>
<text x="15.5" y="177.2">CAPD00</text>
<text x="15.5" y="175.3">CAPD01</text>
<text x="63.7" y="179.1">CAPCLK</text>
<text x="63.7" y="177.2">CAPD00</text>
<text x="63.7" y="175.3">CAPD01</text>
<text x="77.3" y="179.1">CAPCLK</text>
<text x="77.3" y="177.2">CAPD00</text>
<text x="77.3" y="175.3">CAPD01</text>
<text x="222" y="179.1">Size</text>
<text x="229.8" y="175.7">LCD/LVDS</text>
<text x="229.8" y="179.1">Document Number</text>
<text x="285.7" y="179.1">Rev</text>
<text x="222" y="184.9">Date:</text>
<text x="229.8" y="181.1">DM289</text>
<text x="230" y="184.9">Monday, February 02, 2015</text>
<text x="260.6" y="184.9">Sheet</text>
<text x="270.3" y="184.9">16</text>
<text x="276.1" y="184.9">of</text>
<text x="281.9" y="184.9">19</text>
<text x="287.7" y="181.1">0.3</text>
</g>
<g font-size="1.7" fill="#000080">
<text x="124.5" y="7.5">U28</text>
<text x="233.6" y="17">R232</text>
<text x="241.3" y="17">0</text>
<text x="233.6" y="22.8">R235</text>
<text x="233.6" y="20.8">R233</text>
<text x="233.6" y="18.9">R234</text>
<text x="241.3" y="22.8">0</text>
<text x="241.3" y="20.8">0</text>
<text x="241.3" y="18.9">0</text>
<text x="177.6" y="26.6">18pF</text>
<text x="233.6" y="28.6">R238</text>
<text x="233.6" y="26.6">R239</text>
<text x="233.6" y="24.7">R236</text>
<text x="241.3" y="28.6">0</text>
<text x="241.3" y="26.6">0</text>
<text x="241.3" y="24.7">0</text>
<text x="154.5" y="34.4">R241</text>
<text x="160.2" y="34.4">10K</text>
<text x="191.2" y="30.5">R237</text>
<text x="191.2" y="32.4">10K</text>
<text x="233.6" y="30.5">R240</text>
<text x="241.3" y="30.5">0</text>
<text x="181.5" y="40.2">L54</text>
<text x="189.2" y="40.2">BEAD</text>
<text x="193.1" y="38.2">R242</text>
<text x="198.9" y="38.2">0</text>
<text x="233.6" y="36.3">R243</text>
<text x="233.6" y="38.2">R244</text>
<text x="241.3" y="36.3">0</text>
<text x="241.3" y="38.2">0</text>
<text x="171.8" y="44">C292</text>
<text x="179.6" y="44">C293</text>
<text x="191.2" y="44">C294</text>
<text x="191.2" y="47.9">104</text>
<text x="171.8" y="49.8">200pF</text>
<text x="179.6" y="49.8">105</text>
<text x="181.5" y="53.7">L55</text>
<text x="189.2" y="53.7">BEAD</text>
<text x="171.8" y="57.5">C295</text>
<text x="179.6" y="57.5">C296</text>
<text x="191.2" y="57.5">C297</text>
<text x="171.8" y="63.3">200pF</text>
<text x="179.6" y="63.3">105</text>
<text x="191.2" y="61.4">104</text>
<text x="171.8" y="71">C298</text>
<text x="179.6" y="71">C299</text>
<text x="181.5" y="67.2">L56</text>
<text x="189.2" y="67.2">BEAD</text>
<text x="191.2" y="71">C300</text>
<text x="119.7" y="73">R245</text>
<text x="119.7" y="74.9">10K SN75LVDS83B</text>
<text x="171.8" y="76.8">200pF</text>
<text x="179.6" y="76.8">105</text>
<text x="191.2" y="74.9">104</text>
<text x="121.6" y="119.3">R246</text>
<text x="127.4" y="119.3">1K</text>
<text x="144.8" y="117.4">U29</text>
<text x="146.7" y="136.7">8MB SPI ROM</text>
<text x="177.6" y="132.8">R247</text>
<text x="185.4" y="132.8">1K</text>
</g>
<g font-size="1.7" fill="#004080">
<text x="124.6" y="10.4">D0</text>
<text x="144.2" y="10.4">Y0M</text>
<text x="124.6" y="12.4">D1</text>
<text x="124.6" y="14.3">D2</text>
<text x="124.6" y="16.2">D3</text>
<text x="144.2" y="14.3">Y1M</text>
<text x="144.4" y="16.2">Y1P</text>
<text x="144.4" y="12.4">Y0P</text>
<text x="124.6" y="23.9">D5</text>
<text x="124.6" y="20.1">D6</text>
<text x="124.6" y="22">D27</text>
<text x="124.6" y="18.2">D4</text>
<text x="144.2" y="22">Y3M</text>
<text x="144.2" y="18.2">Y2M</text>
<text x="144.4" y="23.9">Y3P</text>
<text x="144.4" y="20.1">Y2P</text>
<text x="124.6" y="27.8">D7</text>
<text x="124.6" y="29.7">D8</text>
<text x="139.2" y="29.7">CLKOUTM</text>
<text x="142.6" y="27.8">CLKIN</text>
<text x="124.6" y="31.7">D9</text>
<text x="124.6" y="33.6">D12</text>
<text x="124.6" y="35.5">D13</text>
<text x="139.5" y="31.7">CLKOUTP</text>
<text x="141.7" y="35.5">SHTDN</text>
<text x="124.6" y="39.4">D10</text>
<text x="124.6" y="41.3">D11</text>
<text x="124.6" y="37.5">D14</text>
<text x="141" y="37.5">CLKSEL</text>
<text x="144" y="41.3">VCC</text>
<text x="124.6" y="45.2">D15</text>
<text x="124.6" y="47.1">D18</text>
<text x="142.2" y="43.2">IOVCC</text>
<text x="142.2" y="45.2">IOVCC</text>
<text x="124.6" y="49">D19</text>
<text x="124.6" y="51">D20</text>
<text x="124.6" y="52.9">D21</text>
<text x="139.5" y="49">LVDSVCC</text>
<text x="140.9" y="51">PLLVCC</text>
<text x="124.6" y="56.8">D16</text>
<text x="124.6" y="58.7">D17</text>
<text x="124.6" y="54.8">D22</text>
<text x="143.8" y="58.7">GND</text>
<text x="143.8" y="56.8">GND</text>
<text x="143.8" y="54.8">GND</text>
<text x="124.6" y="62.5">D24</text>
<text x="124.6" y="64.5">D25</text>
<text x="143.8" y="64.5">GND</text>
<text x="143.8" y="62.5">GND</text>
<text x="143.8" y="60.6">GND</text>
<text x="124.6" y="68.3">D23</text>
<text x="124.6" y="66.4">D26</text>
<text x="143.8" y="70.3">GND</text>
<text x="143.8" y="68.3">GND</text>
<text x="143.8" y="66.4">GND</text>
<text x="143.8" y="72.2">GND</text>
<text x="145.8" y="120.5">HOLD#</text>
<text x="145.8" y="122.4">VCC</text>
<text x="145.8" y="124.3">NC3</text>
<text x="155.1" y="122.4">SI/SIO0</text>
<text x="156.7" y="120.5">SCLK</text>
<text x="156.8" y="124.3">NC14</text>
<text x="145.8" y="126.3">NC4</text>
<text x="145.8" y="128.2">NC5</text>
<text x="145.8" y="130.1">NC6</text>
<text x="156.8" y="130.1">NC11</text>
<text x="156.8" y="128.2">NC12</text>
<text x="156.8" y="126.3">NC13</text>
<text x="145.8" y="132">CS#</text>
<text x="145.8" y="134">SO/SIO1 WP#/ACC</text>
<text x="157.4" y="132">GND</text>
</g>
<g font-size="1.4">
<text x="30.9" y="1.5">5</text>
<text x="88.8" y="1.5">4</text>
<text x="146.7" y="1.5">3</text>
<text x="204.7" y="1.5">2</text>
<text x="262.6" y="1.5">1</text>
<text x=".5" y="26.1">D</text>
<text x="292" y="26.1">D</text>
<text x=".5" y="71.9">C</text>
<text x="292" y="71.9">C</text>
<text x=".5" y="117.8">B</text>
<text x="292" y="117.8">B</text>
<text x=".5" y="163.6">A</text>
<text x="292" y="163.6">A</text>
<text x="30.9" y="186.8">5</text>
<text x="88.8" y="186.8">4</text>
<text x="146.7" y="186.8">3</text>
<text x="204.7" y="186.8">2</text>
<text x="262.6" y="186.8">1</text>
</g>
</svg>
